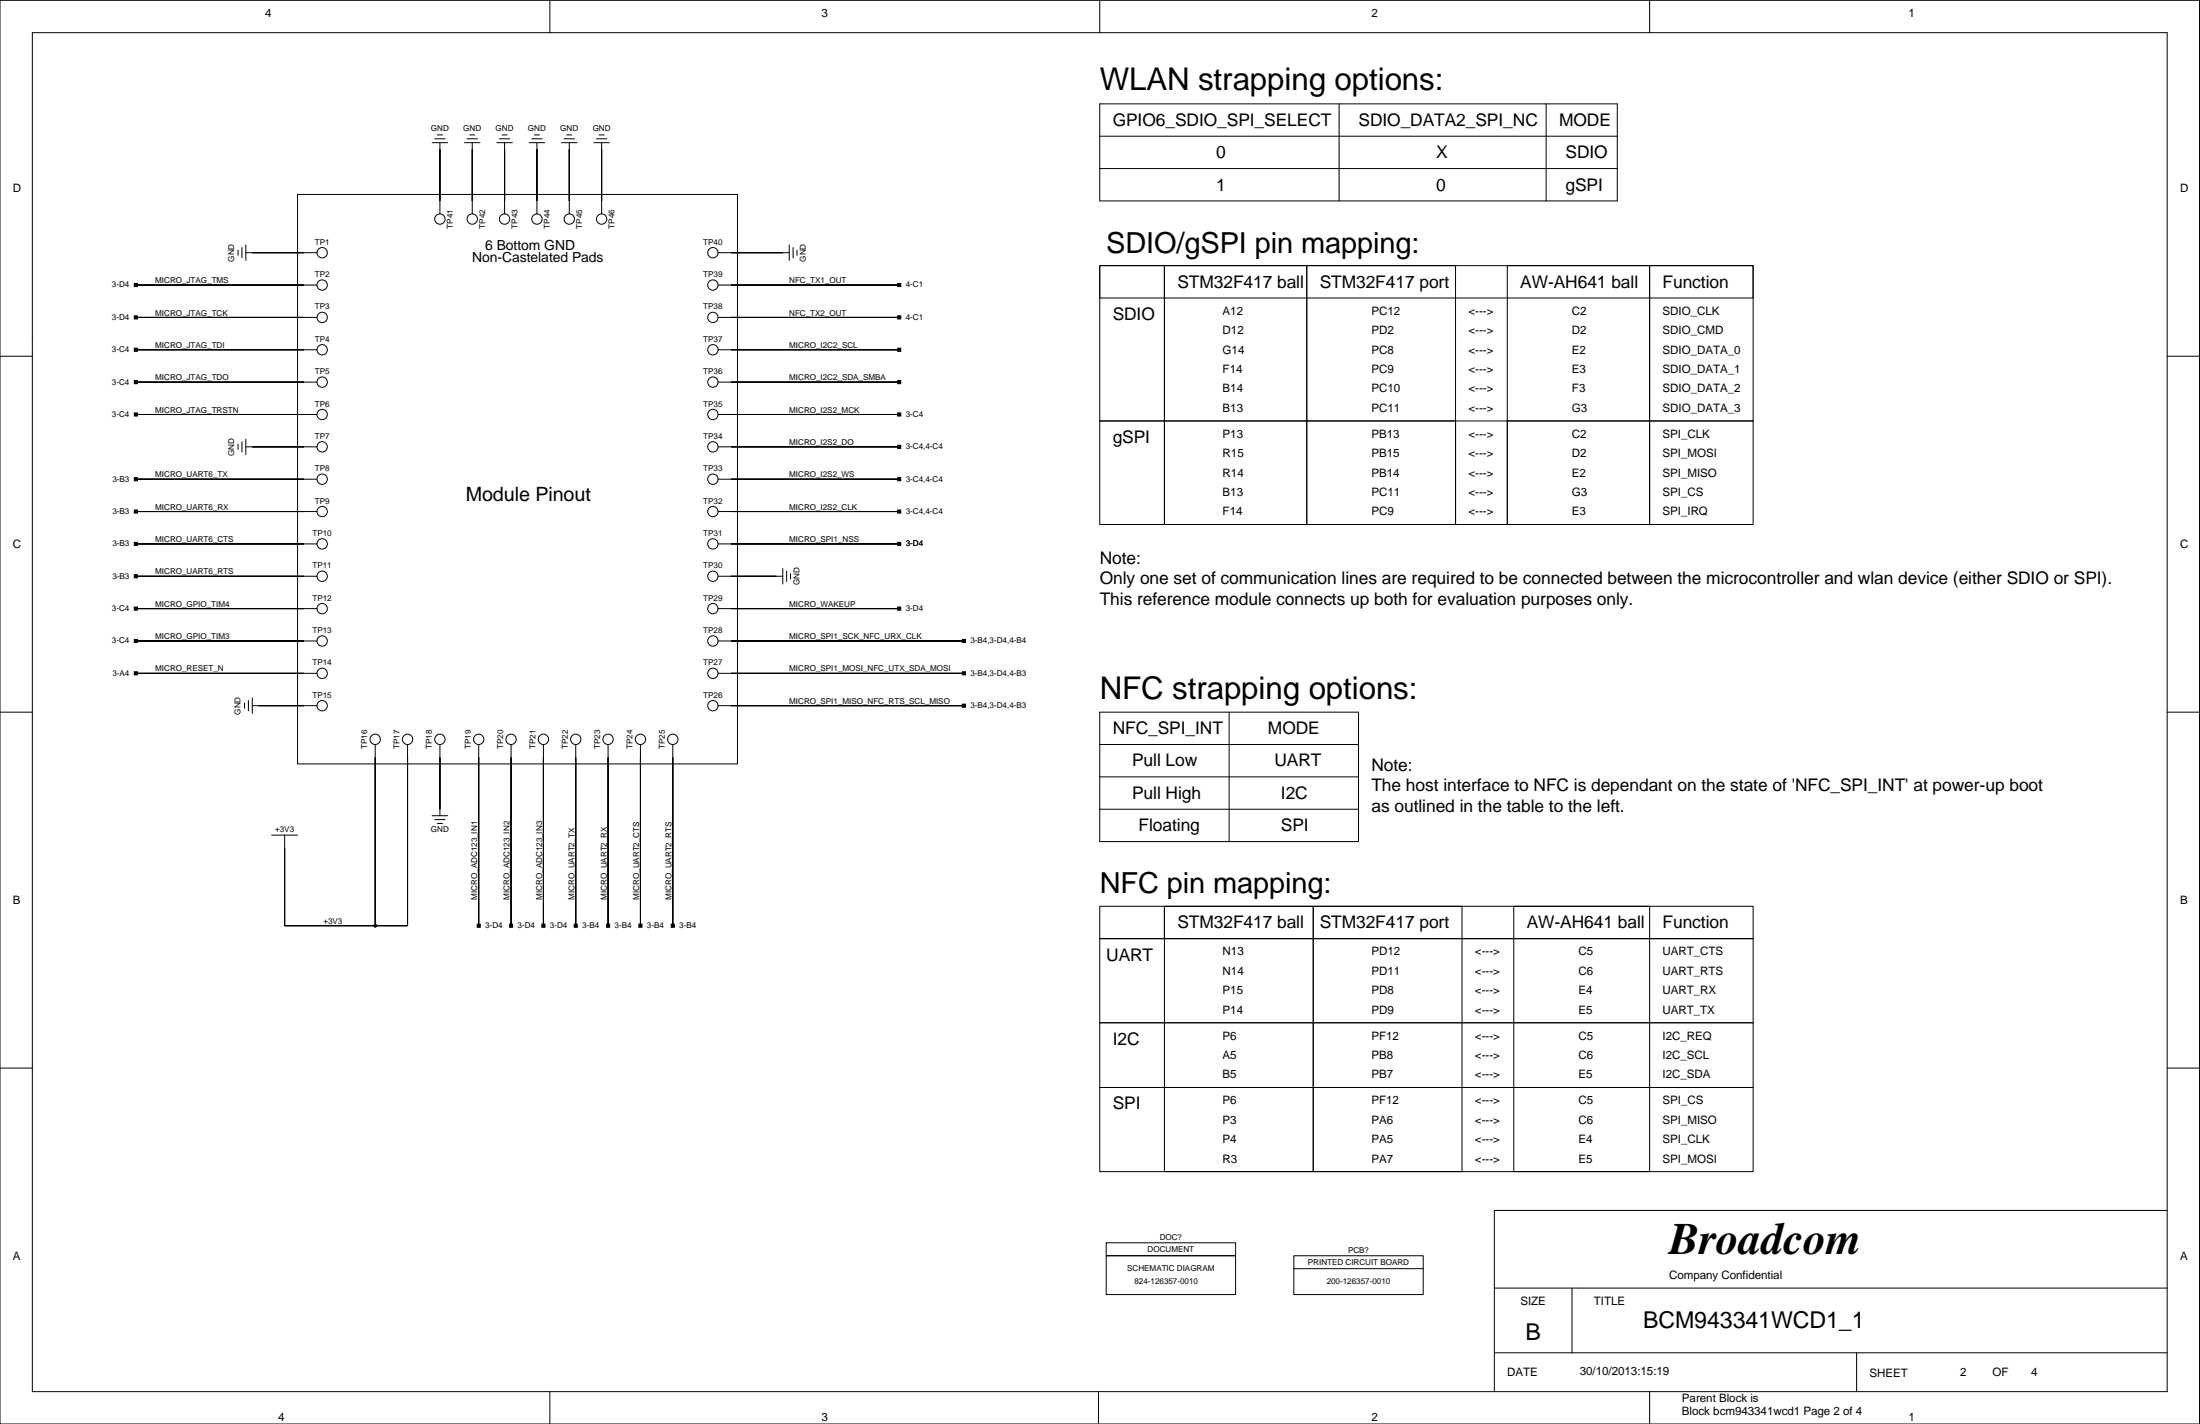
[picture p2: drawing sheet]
<svg xmlns="http://www.w3.org/2000/svg" width="432mm" height="279mm" viewBox="0 0 432 279" stroke-linecap="round" stroke-linejoin="round" font-family="sans-serif">
<g fill="none" stroke="#000" stroke-width=".2">
<path d="M0 .1h431.7v279.3h-431.7zM6.3 6.4h419.1v266.7h-419.1zM107.9 .1v6.3M215.9 .1v6.3M323.8 .1v6.3M58.4 38.2h86.3v111.7h-86.3zM84.8 28h3.1M85.3 27.2h2.1M85.8 26.5h1M86.3 28v14M91.2 28h3M91.7 27.2h2"/>
<path d="M92.2 26.5h1M92.7 28v14M97.5 28h3.1M98 27.2h2.1M98.5 26.5h1M99 28v14M103.9 28h3M104.4 27.2h2M104.9 26.5h1M105.4 28v14M110.2 28h3.1M110.7 27.2h2.1"/>
<path d="M111.2 26.5h1M111.7 28v14M116.6 28h3M117.1 27.2h2M117.6 26.5h1M118.1 28v14M215.9 20.4h101.5v19h-101.5zM215.9 33.1h101.5M215.9 26.7h101.5M262.8 20.4v19M303.5 20.4v19M26.7 55.9h35.5"/>
<path d="M46.7 49.1v1M47.5 48.6v2M48.2 48.1v3M48.2 49.6h14M140.9 55.9h35.6M140.9 49.6h14M154.9 48.1v3M155.7 48.6v2M156.4 49.1v1M215.9 52.1h12.6v30.5h-12.6zM215.9 52.1h12.6v6.4h-12.6zM228.5 52.1h115.6v6.4h-115.6z"/>
<path d="M228.5 52.1h28v30.5h-28zM256.5 52.1h29.2v30.5h-29.2zM295.8 52.1h28v30.5h-28zM323.8 52.1h20.3v30.5h-20.3zM0 69.9h6.3M26.7 62.3h35.5M26.7 68.6h35.5M26.7 75h35.5M140.9 62.3h35.6M140.9 68.6h35.6M140.9 75h35.6M425.4 69.9h6.3"/>
<path d="M26.7 81.3h35.5M26.7 94h35.5M46.7 87.2v1M47.5 86.7v2M48.2 87.7h14M48.2 86.2v3M140.9 87.7h35.6M140.9 81.3h35.6M140.9 94h35.6M215.9 82.6h12.6v20.3h-12.6zM228.5 82.6h28v20.3h-28zM256.5 82.6h29.2v20.3h-29.2z"/>
<path d="M285.7 82.6h10.1v20.3h-10.1zM295.8 82.6h28v20.3h-28zM323.8 82.6h20.3v20.3h-20.3zM26.7 100.4h35.5M26.7 113.1h35.5M26.7 106.7h35.5M26.7 119.4h35.5M140.9 100.4h35.6M140.9 113.1h12.7M140.9 106.7h35.6M140.9 119.4h35.6M153.6 111.5v3.1"/>
<path d="M154.4 112.1v2M155.2 112.6v1M0 139.7h6.3M26.7 125.8h35.5M26.7 132.1h35.5M48 138v1M48.8 137.4v2.1M49.5 138.5h12.7M49.5 136.9v3.1M140.9 138.5h48.3M140.9 125.8h48.3M140.9 132.1h48.3"/>
<path d="M215.9 139.7h50.7v25.4h-50.7zM241.2 139.7v25.4M425.4 139.7h6.3M73.6 146.1v35.5M80 146.1v35.5h-24.1v-17.7M86.3 146.1v13.9M94 146.1v35.5M100.3 146.1v35.5M106.7 146.1v35.5M113 146.1v35.5M119.4 146.1v35.5M125.7 146.1v35.5"/>
<path d="M132.1 146.1v35.5M215.9 152.4h50.7M215.9 158.8h50.7M215.9 146.1h50.7M53.3 163.9h5.1M84.8 160h3.1M85.3 160.8h2.1M85.8 161.6h1M215.9 177.8h12.6v6.4h-12.6zM228.5 177.8h29.3v52.1h-29.3zM228.5 177.8h115.6v6.4h-115.6zM257.8 177.8h29.2v52.1h-29.2z"/>
<path d="M297.1 177.8h26.7v52.1h-26.7zM215.9 184.2h128.2v16.5h-128.2zM0 209.6h6.3M215.9 200.7h128.2v12.7h-128.2zM215.9 213.4h128.2v16.5h-128.2zM425.4 209.6h6.3M425.4 237.5h-132.1v35.6M217.1 243.8h25.4v2.6h-25.4zM217.1 246.4h25.4v7.6h-25.4zM253.9 248.9h25.4zM253.9 246.4h25.4v7.6h-25.4zM293.3 252.7h132.1"/>
<path d="M308.5 252.7v12.7M107.9 273.1v6.3M215.6 273.1v6.3M293.3 265.4h132.1M323.8 273.1v6.3M364.4 265.4v7.7"/>
<circle cx="63.2" cy="55.9" r="1.02"/>
<circle cx="63.2" cy="49.6" r="1.02"/>
<circle cx="86.3" cy="43" r="1.02"/>
<circle cx="92.7" cy="43" r="1.02"/>
<circle cx="99" cy="43" r="1.02"/>
<circle cx="105.4" cy="43" r="1.02"/>
<circle cx="111.7" cy="43" r="1.02"/>
<circle cx="118.1" cy="43" r="1.02"/>
<circle cx="139.9" cy="55.9" r="1.02"/>
<circle cx="139.9" cy="49.6" r="1.02"/>
<circle cx="63.2" cy="62.3" r="1.02"/>
<circle cx="63.2" cy="68.6" r="1.02"/>
<circle cx="63.2" cy="75" r="1.02"/>
<circle cx="139.9" cy="62.3" r="1.02"/>
<circle cx="139.9" cy="68.6" r="1.02"/>
<circle cx="139.9" cy="75" r="1.02"/>
<circle cx="63.2" cy="87.7" r="1.02"/>
<circle cx="63.2" cy="94" r="1.02"/>
<circle cx="63.2" cy="81.3" r="1.02"/>
<circle cx="139.9" cy="87.7" r="1.02"/>
<circle cx="139.9" cy="94" r="1.02"/>
<circle cx="139.9" cy="81.3" r="1.02"/>
<circle cx="63.2" cy="106.7" r="1.02"/>
<circle cx="63.2" cy="100.4" r="1.02"/>
<circle cx="63.2" cy="113.1" r="1.02"/>
<circle cx="63.2" cy="119.4" r="1.02"/>
<circle cx="139.9" cy="106.7" r="1.02"/>
<circle cx="139.9" cy="100.4" r="1.02"/>
<circle cx="139.9" cy="113.1" r="1.02"/>
<circle cx="139.9" cy="119.4" r="1.02"/>
<circle cx="63.2" cy="125.8" r="1.02"/>
<circle cx="63.2" cy="132.1" r="1.02"/>
<circle cx="63.2" cy="138.5" r="1.02"/>
<circle cx="139.9" cy="125.8" r="1.02"/>
<circle cx="139.9" cy="132.1" r="1.02"/>
<circle cx="139.9" cy="138.5" r="1.02"/>
<circle cx="73.6" cy="145.1" r="1.02"/>
<circle cx="80" cy="145.1" r="1.02"/>
<circle cx="86.3" cy="145.1" r="1.02"/>
<circle cx="94" cy="145.1" r="1.02"/>
<circle cx="100.3" cy="145.1" r="1.02"/>
<circle cx="106.7" cy="145.1" r="1.02"/>
<circle cx="113" cy="145.1" r="1.02"/>
<circle cx="119.4" cy="145.1" r="1.02"/>
<circle cx="125.7" cy="145.1" r="1.02"/>
<circle cx="132" cy="145.1" r="1.02"/>
<circle cx="73.6" cy="181.6" r=".25"/>
</g>
<g fill="#000" stroke="#000" stroke-width=".2">
<path d="M86.3 29.3v10.1z" fill-rule="evenodd"/>
<path d="M92.7 29.3v10.1z" fill-rule="evenodd"/>
<path d="M99 29.3v10.1z" fill-rule="evenodd"/>
<path d="M105.4 29.3v10.1z" fill-rule="evenodd"/>
<path d="M111.7 29.3v10.1z" fill-rule="evenodd"/>
<path d="M118.1 29.3v10.1z" fill-rule="evenodd"/>
<path d="M26.4 55.6h.6v.6h-.6z" fill-rule="evenodd"/>
<path d="M49.5 49.6h10.2z" fill-rule="evenodd"/>
<path d="M26.7 55.9h33z" fill-rule="evenodd"/>
<path d="M143.5 49.6h10.1z" fill-rule="evenodd"/>
<path d="M176.2 55.6h.6v.6h-.6z" fill-rule="evenodd"/>
<path d="M143.5 55.9h33z" fill-rule="evenodd"/>
<path d="M26.4 62h.6v.6h-.6z" fill-rule="evenodd"/>
<path d="M26.4 68.3h.6v.6h-.6z" fill-rule="evenodd"/>
<path d="M26.4 74.7h.6v.6h-.6z" fill-rule="evenodd"/>
<path d="M26.7 62.3h33z" fill-rule="evenodd"/>
<path d="M26.7 68.6h33z" fill-rule="evenodd"/>
<path d="M26.7 75h33z" fill-rule="evenodd"/>
<path d="M176.2 62h.6v.6h-.6z" fill-rule="evenodd"/>
<path d="M176.2 68.3h.6v.6h-.6z" fill-rule="evenodd"/>
<path d="M176.2 74.7h.6v.6h-.6z" fill-rule="evenodd"/>
<path d="M143.5 62.3h33z" fill-rule="evenodd"/>
<path d="M143.5 68.6h33z" fill-rule="evenodd"/>
<path d="M143.5 75h33z" fill-rule="evenodd"/>
<path d="M26.4 93.7h.6v.6h-.6z" fill-rule="evenodd"/>
<path d="M26.4 81h.6v.6h-.6z" fill-rule="evenodd"/>
<path d="M49.5 87.7h10.2z" fill-rule="evenodd"/>
<path d="M26.7 94h33z" fill-rule="evenodd"/>
<path d="M26.7 81.3h33z" fill-rule="evenodd"/>
<path d="M176.2 93.7h.6v.6h-.6z" fill-rule="evenodd"/>
<path d="M176.2 87.4h.6v.6h-.6z" fill-rule="evenodd"/>
<path d="M176.2 81h.6v.6h-.6z" fill-rule="evenodd"/>
<path d="M143.5 94h33z" fill-rule="evenodd"/>
<path d="M143.5 87.7h33z" fill-rule="evenodd"/>
<path d="M143.5 81.3h33z" fill-rule="evenodd"/>
<path d="M26.4 119.1h.6v.6h-.6z" fill-rule="evenodd"/>
<path d="M26.4 112.8h.6v.6h-.6z" fill-rule="evenodd"/>
<path d="M26.4 106.4h.6v.6h-.6z" fill-rule="evenodd"/>
<path d="M26.4 100.1h.6v.6h-.6z" fill-rule="evenodd"/>
<path d="M26.7 119.4h33z" fill-rule="evenodd"/>
<path d="M26.7 113.1h33z" fill-rule="evenodd"/>
<path d="M26.7 106.7h33z" fill-rule="evenodd"/>
<path d="M26.7 100.4h33z" fill-rule="evenodd"/>
<path d="M143.5 113.1h8.9z" fill-rule="evenodd"/>
<path d="M176.2 119.1h.6v.6h-.6z" fill-rule="evenodd"/>
<path d="M176.2 100.1h.6v.6h-.6z" fill-rule="evenodd"/>
<path d="M176.2 106.4h.6v.6h-.6z" fill-rule="evenodd"/>
<path d="M143.5 119.4h33z" fill-rule="evenodd"/>
<path d="M143.5 100.4h33z" fill-rule="evenodd"/>
<path d="M143.5 106.7h33z" fill-rule="evenodd"/>
<path d="M26.4 131.8h.6v.6h-.6z" fill-rule="evenodd"/>
<path d="M26.4 125.5h.6v.6h-.6z" fill-rule="evenodd"/>
<path d="M50.8 138.5h8.9z" fill-rule="evenodd"/>
<path d="M26.7 132.1h33z" fill-rule="evenodd"/>
<path d="M26.7 125.8h33z" fill-rule="evenodd"/>
<path d="M188.9 125.5h.6v.6h-.6z" fill-rule="evenodd"/>
<path d="M188.9 131.8h.6v.6h-.6z" fill-rule="evenodd"/>
<path d="M188.9 138.2h.6v.6h-.6z" fill-rule="evenodd"/>
<path d="M143.5 125.8h45.7z" fill-rule="evenodd"/>
<path d="M143.5 132.1h45.7z" fill-rule="evenodd"/>
<path d="M143.5 138.5h45.7z" fill-rule="evenodd"/>
<path d="M73.6 148.6v33z" fill-rule="evenodd"/>
<path d="M80 148.6v33z" fill-rule="evenodd"/>
<path d="M86.3 148.6v10.2z" fill-rule="evenodd"/>
<path d="M94 148.6v33z" fill-rule="evenodd"/>
<path d="M100.3 148.6v33z" fill-rule="evenodd"/>
<path d="M106.7 148.6v33z" fill-rule="evenodd"/>
<path d="M113 148.6v33z" fill-rule="evenodd"/>
<path d="M119.4 148.6v33z" fill-rule="evenodd"/>
<path d="M125.7 148.6v33z" fill-rule="evenodd"/>
<path d="M132.1 148.6v33z" fill-rule="evenodd"/>
<path d="M55.9 166.4v15.2z" fill-rule="evenodd"/>
<path d="M55.9 181.6h17.7z" fill-rule="evenodd"/>
<path d="M73.6 181.6h6.4z" fill-rule="evenodd"/>
<path d="M93.7 181.3h.6v.6h-.6z" fill-rule="evenodd"/>
<path d="M100 181.3h.6v.6h-.6z" fill-rule="evenodd"/>
<path d="M106.4 181.3h.6v.6h-.6z" fill-rule="evenodd"/>
<path d="M112.7 181.3h.6v.6h-.6z" fill-rule="evenodd"/>
<path d="M119 181.3h.7v.6h-.7z" fill-rule="evenodd"/>
<path d="M125.4 181.3h.6v.6h-.6z" fill-rule="evenodd"/>
<path d="M131.7 181.3h.7v.6h-.7z" fill-rule="evenodd"/>
<circle cx="73.6" cy="181.6" r=".25"/>
</g>
<text font-size="8.8" x="327.6" y="246.1">Broadcom</text>
<g font-size="6.1">
<text x="215.9" y="17.7">WLAN strapping options:</text>
<text x="215.9" y="137.1">NFC strapping options:</text>
</g>
<g font-size="5.7">
<text x="217.1" y="49.6">SDIO/gSPI pin mapping:</text>
<text x="215.9" y="175.3">NFC pin mapping:</text>
</g>
<g font-size="4.6">
<text x="299.4" y="263">B</text>
<text x="322.5" y="260.6">BCM943341WCD1_1</text>
</g>
<text font-size="3.9" x="91.4" y="98.2">Module Pinout</text>
<g font-size="3.4">
<text x="218.4" y="24.7">GPIO6_SDIO_SPI_SELECT</text>
<text x="266.6" y="24.7">SDIO_DATA2_SPI_NC</text>
<text x="306" y="24.7">MODE</text>
<text x="238.7" y="31">0</text>
<text x="281.9" y="31">X</text>
<text x="307.3" y="31">SDIO</text>
<text x="238.7" y="37.4">1</text>
<text x="281.9" y="37.4">0</text>
<text x="307.3" y="37.4">gSPI</text>
<text x="231.1" y="56.4">STM32F417 ball</text>
<text x="259" y="56.4">STM32F417 port</text>
<text x="298.4" y="56.4">AW-AH641 ball</text>
<text x="326.3" y="56.4">Function</text>
<text x="218.4" y="62.8">SDIO</text>
<text x="218.4" y="86.9">gSPI</text>
<text x="215.9" y="110.6">Note:</text>
<text x="215.9" y="114.6">Only one set of communication lines are required to be connected between the microcontroller and wlan device (either SDIO or SPI).</text>
<text x="215.9" y="118.6">This reference module connects up both for evaluation purposes only.</text>
<text x="218.4" y="144">NFC_SPI_INT</text>
<text x="248.9" y="144">MODE</text>
<text x="222.2" y="150.4">Pull Low</text>
<text x="250.1" y="150.4">UART</text>
<text x="269.2" y="151.3">Note:</text>
<text x="269.2" y="155.3">The host interface to NFC is dependant on the state of 'NFC_SPI_INT' at power-up boot</text>
<text x="222.2" y="156.7">Pull High</text>
<text x="251.4" y="156.7">I2C</text>
<text x="269.2" y="159.3">as outlined in the table to the left.</text>
<text x="223.5" y="163.1">Floating</text>
<text x="251.4" y="163.1">SPI</text>
<text x="231.1" y="182.1">STM32F417 ball</text>
<text x="259" y="182.1">STM32F417 port</text>
<text x="299.7" y="182.1">AW-AH641 ball</text>
<text x="326.3" y="182.1">Function</text>
<text x="217.1" y="188.5">UART</text>
<text x="218.4" y="205">I2C</text>
<text x="218.4" y="217.7">SPI</text>
</g>
<g font-size="2.7">
<text x="92.7" y="51.5">Non-Castelated Pads</text>
<text x="95.2" y="49">6 Bottom GND</text>
</g>
<g font-size="2.3">
<text x="52.1" y="3.4">4</text>
<text x="161.3" y="3.4">3</text>
<text x="269.2" y="3.4">2</text>
<text x="374.6" y="3.4">1</text>
<text x="2.5" y="37.6">D</text>
<text x="427.9" y="37.6">D</text>
<text x="240" y="61.8">A12</text>
<text x="240" y="65.6">D12</text>
<text x="269.2" y="61.8">PC12</text>
<text x="269.2" y="65.6">PD2</text>
<text x="288.2" y="61.8">&lt;---&gt;</text>
<text x="288.2" y="65.6">&lt;---&gt;</text>
<text x="308.5" y="61.8">C2</text>
<text x="308.5" y="65.6">D2</text>
<text x="326.3" y="61.8">SDIO_CLK</text>
<text x="326.3" y="65.6">SDIO_CMD</text>
<text x="240" y="69.4">G14</text>
<text x="269.2" y="69.4">PC8</text>
<text x="288.2" y="69.4">&lt;---&gt;</text>
<text x="308.5" y="69.4">E2</text>
<text x="326.3" y="69.4">SDIO_DATA_0</text>
<text x="240" y="73.2">F14</text>
<text x="240" y="77">B14</text>
<text x="269.2" y="73.2">PC9</text>
<text x="269.2" y="77">PC10</text>
<text x="288.2" y="73.2">&lt;---&gt;</text>
<text x="288.2" y="77">&lt;---&gt;</text>
<text x="308.5" y="73.2">E3</text>
<text x="308.5" y="77">F3</text>
<text x="326.3" y="73.2">SDIO_DATA_1</text>
<text x="326.3" y="77">SDIO_DATA_2</text>
<text x="240" y="80.8">B13</text>
<text x="269.2" y="80.8">PC11</text>
<text x="288.2" y="80.8">&lt;---&gt;</text>
<text x="308.5" y="80.8">G3</text>
<text x="326.3" y="80.8">SDIO_DATA_3</text>
<text x="240" y="85.9">P13</text>
<text x="240" y="89.7">R15</text>
<text x="269.2" y="85.9">PB13</text>
<text x="269.2" y="89.7">PB15</text>
<text x="288.2" y="85.9">&lt;---&gt;</text>
<text x="288.2" y="89.7">&lt;---&gt;</text>
<text x="308.5" y="85.9">C2</text>
<text x="308.5" y="89.7">D2</text>
<text x="326.3" y="85.9">SPI_CLK</text>
<text x="326.3" y="89.7">SPI_MOSI</text>
<text x="240" y="93.5">R14</text>
<text x="269.2" y="93.5">PB14</text>
<text x="288.2" y="93.5">&lt;---&gt;</text>
<text x="308.5" y="93.5">E2</text>
<text x="326.3" y="93.5">SPI_MISO</text>
<text x="240" y="97.3">B13</text>
<text x="240" y="101.1">F14</text>
<text x="269.2" y="97.3">PC11</text>
<text x="269.2" y="101.1">PC9</text>
<text x="288.2" y="97.3">&lt;---&gt;</text>
<text x="288.2" y="101.1">&lt;---&gt;</text>
<text x="308.5" y="97.3">G3</text>
<text x="308.5" y="101.1">E3</text>
<text x="326.3" y="97.3">SPI_CS</text>
<text x="326.3" y="101.1">SPI_IRQ</text>
<text x="2.5" y="107.5">C</text>
<text x="427.9" y="107.5">C</text>
<text x="2.5" y="177.3">B</text>
<text x="427.9" y="177.3">B</text>
<text x="240" y="187.5">N13</text>
<text x="240" y="191.3">N14</text>
<text x="269.2" y="187.5">PD12</text>
<text x="269.2" y="191.3">PD11</text>
<text x="289.5" y="187.5">&lt;---&gt;</text>
<text x="289.5" y="191.3">&lt;---&gt;</text>
<text x="309.8" y="187.5">C5</text>
<text x="309.8" y="191.3">C6</text>
<text x="326.3" y="187.5">UART_CTS</text>
<text x="326.3" y="191.3">UART_RTS</text>
<text x="240" y="195.1">P15</text>
<text x="269.2" y="195.1">PD8</text>
<text x="289.5" y="195.1">&lt;---&gt;</text>
<text x="309.8" y="195.1">E4</text>
<text x="326.3" y="195.1">UART_RX</text>
<text x="240" y="198.9">P14</text>
<text x="240" y="204">P6</text>
<text x="269.2" y="198.9">PD9</text>
<text x="269.2" y="204">PF12</text>
<text x="289.5" y="198.9">&lt;---&gt;</text>
<text x="289.5" y="204">&lt;---&gt;</text>
<text x="309.8" y="198.9">E5</text>
<text x="309.8" y="204">C5</text>
<text x="326.3" y="198.9">UART_TX</text>
<text x="326.3" y="204">I2C_REQ</text>
<text x="240" y="207.8">A5</text>
<text x="269.2" y="207.8">PB8</text>
<text x="289.5" y="207.8">&lt;---&gt;</text>
<text x="309.8" y="207.8">C6</text>
<text x="326.3" y="207.8">I2C_SCL</text>
<text x="240" y="211.6">B5</text>
<text x="269.2" y="211.6">PB7</text>
<text x="289.5" y="211.6">&lt;---&gt;</text>
<text x="309.8" y="211.6">E5</text>
<text x="326.3" y="211.6">I2C_SDA</text>
<text x="240" y="216.7">P6</text>
<text x="240" y="220.5">P3</text>
<text x="269.2" y="216.7">PF12</text>
<text x="269.2" y="220.5">PA6</text>
<text x="289.5" y="216.7">&lt;---&gt;</text>
<text x="289.5" y="220.5">&lt;---&gt;</text>
<text x="309.8" y="216.7">C5</text>
<text x="309.8" y="220.5">C6</text>
<text x="326.3" y="216.7">SPI_CS</text>
<text x="326.3" y="220.5">SPI_MISO</text>
<text x="240" y="224.3">P4</text>
<text x="269.2" y="224.3">PA5</text>
<text x="289.5" y="224.3">&lt;---&gt;</text>
<text x="309.8" y="224.3">E4</text>
<text x="326.3" y="224.3">SPI_CLK</text>
<text x="240" y="228.1">R3</text>
<text x="269.2" y="228.1">PA7</text>
<text x="289.5" y="228.1">&lt;---&gt;</text>
<text x="309.8" y="228.1">E5</text>
<text x="326.3" y="228.1">SPI_MOSI</text>
<text x="2.5" y="247.1">A</text>
<text x="327.6" y="250.9">Company Confidential</text>
<text x="427.9" y="247.1">A</text>
<text x="298.4" y="256">SIZE</text>
<text x="312.8" y="256">TITLE</text>
<text x="310.1" y="269.7">30/10/2013:15:19</text>
<text x="384.7" y="270">2</text>
<text x="398.7" y="270">4</text>
<text x="295.8" y="270">DATE</text>
<text x="330.1" y="275.1">Parent Block is</text>
<text x="366.9" y="270.2">SHEET</text>
<text x="391.1" y="270">OF</text>
<text x="54.6" y="278.9">4</text>
<text x="161.3" y="278.9">3</text>
<text x="269.2" y="278.9">2</text>
<text x="330.1" y="277.6">Block bcm943341wcd1 Page 2 of 4</text>
<text x="374.6" y="278.9">1</text>
</g>
<g font-size="1.6">
<text x="84.6" y="25.7">GND</text>
<text x="90.9" y="25.7">GND</text>
<text x="97.3" y="25.7">GND</text>
<text x="103.6" y="25.7">GND</text>
<text x="110" y="25.7">GND</text>
<text x="116.3" y="25.7">GND</text>
<text x="88.8" y="44.9" transform="rotate(-90 88.8 44.9)">TP41</text>
<text x="95.2" y="44.9" transform="rotate(-90 95.2 44.9)">TP42</text>
<text x="101.5" y="44.9" transform="rotate(-90 101.5 44.9)">TP43</text>
<text x="107.9" y="44.9" transform="rotate(-90 107.9 44.9)">TP44</text>
<text x="114.2" y="44.9" transform="rotate(-90 114.2 44.9)">TP45</text>
<text x="120.6" y="44.9" transform="rotate(-90 120.6 44.9)">TP46</text>
<text x="45.9" y="51.3" transform="rotate(-90 45.9 51.3)">GND</text>
<text x="61.8" y="48">TP1</text>
<text x="138" y="48">TP40</text>
<text x="158.2" y="51.3" transform="rotate(-90 158.2 51.3)">GND</text>
<text x="22" y="56.4">3-D4</text>
<text x="30.5" y="55.6">MICRO_JTAG_TMS</text>
<text x="61.8" y="54.4">TP2</text>
<text x="138" y="54.4">TP39</text>
<text x="154.9" y="55.6">NFC_TX1_OUT</text>
<text x="177.8" y="56.4">4-C1</text>
<text x="22" y="62.8">3-D4</text>
<text x="30.5" y="61.9">MICRO_JTAG_TCK</text>
<text x="61.8" y="60.7">TP3</text>
<text x="138" y="60.7">TP38</text>
<text x="154.9" y="61.9">NFC_TX2_OUT</text>
<text x="177.8" y="62.8">4-C1</text>
<text x="22" y="69.1">3-C4</text>
<text x="30.5" y="68.3">MICRO_JTAG_TDI</text>
<text x="61.8" y="67.1">TP4</text>
<text x="138" y="67.1">TP37</text>
<text x="154.9" y="68.3">MICRO_I2C2_SCL</text>
<text x="22" y="75.5">3-C4</text>
<text x="30.5" y="74.6">MICRO_JTAG_TDO</text>
<text x="61.8" y="73.4">TP5</text>
<text x="138" y="73.4">TP36</text>
<text x="154.9" y="74.6">MICRO_I2C2_SDA_SMBA</text>
<text x="22" y="81.8">3-C4</text>
<text x="30.5" y="81">MICRO_JTAG_TRSTN</text>
<text x="61.8" y="79.8">TP6</text>
<text x="138" y="79.8">TP35</text>
<text x="154.9" y="81">MICRO_I2S2_MCK</text>
<text x="177.8" y="81.8">3-C4</text>
<text x="45.9" y="89.4" transform="rotate(-90 45.9 89.4)">GND</text>
<text x="61.8" y="86.1">TP7</text>
<text x="138" y="86.1">TP34</text>
<text x="154.9" y="87.3">MICRO_I2S2_DO</text>
<text x="177.8" y="88.1">3-C4,4-C4</text>
<text x="22.1" y="94.5">3-B3</text>
<text x="30.5" y="93.7">MICRO_UART6_TX</text>
<text x="61.8" y="92.5">TP8</text>
<text x="138" y="92.5">TP33</text>
<text x="154.9" y="93.7">MICRO_I2S2_WS</text>
<text x="177.8" y="94.5">3-C4,4-C4</text>
<text x="22.1" y="100.8">3-B3</text>
<text x="30.5" y="100">MICRO_UART6_RX</text>
<text x="61.8" y="98.8">TP9</text>
<text x="138" y="98.8">TP32</text>
<text x="154.9" y="100">MICRO_I2S2_CLK</text>
<text x="177.8" y="100.8">3-C4,4-C4</text>
<text x="22.1" y="107.2">3-B3</text>
<text x="30.5" y="106.4">MICRO_UART6_CTS</text>
<text x="61.3" y="105.2">TP10</text>
<text x="138" y="105.2">TP31</text>
<text x="154.9" y="106.4">MICRO_SPI1_NSS</text>
<text x="177.8" y="107.2">3-D4</text>
<text x="22.1" y="113.5">3-B3</text>
<text x="30.5" y="112.7">MICRO_UART6_RTS</text>
<text x="61.3" y="111.5">TP11</text>
<text x="138" y="111.5">TP30</text>
<text x="22" y="119.9">3-C4</text>
<text x="30.5" y="119.1">MICRO_GPIO_TIM4</text>
<text x="61.3" y="117.9">TP12</text>
<text x="138" y="117.9">TP29</text>
<text x="154.9" y="119.1">MICRO_WAKEUP</text>
<text x="156.9" y="114.8" transform="rotate(-90 156.9 114.8)">GND</text>
<text x="177.8" y="119.9">3-D4</text>
<text x="30.5" y="125.4">MICRO_GPIO_TIM3</text>
<text x="61.3" y="124.2">TP13</text>
<text x="138" y="124.2">TP28</text>
<text x="154.9" y="125.4">MICRO_SPI1_SCK_NFC_URX_CLK</text>
<text x="22" y="126.2">3-C4</text>
<text x="30.5" y="131.8">MICRO_RESET_N</text>
<text x="61.3" y="130.6">TP14</text>
<text x="138" y="130.6">TP27</text>
<text x="154.9" y="131.8">MICRO_SPI1_MOSI_NFC_UTX_SDA_MOSI</text>
<text x="190.5" y="126.2">3-B4,3-D4,4-B4</text>
<text x="22.1" y="132.6">3-A4</text>
<text x="61.3" y="136.9">TP15</text>
<text x="138" y="136.9">TP26</text>
<text x="190.5" y="132.6">3-B4,3-D4,4-B3</text>
<text x="47.2" y="140.2" transform="rotate(-90 47.2 140.2)">GND</text>
<text x="154.9" y="138.1">MICRO_SPI1_MISO_NFC_RTS_SCL_MISO</text>
<text x="190.5" y="138.9">3-B4,3-D4,4-B3</text>
<text x="72.1" y="147" transform="rotate(-90 72.1 147)">TP16</text>
<text x="78.4" y="147" transform="rotate(-90 78.4 147)">TP17</text>
<text x="84.8" y="147" transform="rotate(-90 84.8 147)">TP18</text>
<text x="92.4" y="147" transform="rotate(-90 92.4 147)">TP19</text>
<text x="98.8" y="147" transform="rotate(-90 98.8 147)">TP20</text>
<text x="105.1" y="147" transform="rotate(-90 105.1 147)">TP21</text>
<text x="111.4" y="147" transform="rotate(-90 111.4 147)">TP22</text>
<text x="117.8" y="147" transform="rotate(-90 117.8 147)">TP23</text>
<text x="124.1" y="147" transform="rotate(-90 124.1 147)">TP24</text>
<text x="130.5" y="147" transform="rotate(-90 130.5 147)">TP25</text>
<text x="54" y="163.3">+3V3</text>
<text x="84.6" y="163.3">GND</text>
<text x="93.7" y="176.6" transform="rotate(-90 93.7 176.6)">MICRO_ADC123_IN1</text>
<text x="100" y="176.6" transform="rotate(-90 100 176.6)">MICRO_ADC123_IN2</text>
<text x="106.4" y="176.6" transform="rotate(-90 106.4 176.6)">MICRO_ADC123_IN3</text>
<text x="112.7" y="176.6" transform="rotate(-90 112.7 176.6)">MICRO_UART2_TX</text>
<text x="119.1" y="176.6" transform="rotate(-90 119.1 176.6)">MICRO_UART2_RX</text>
<text x="125.4" y="176.6" transform="rotate(-90 125.4 176.6)">MICRO_UART2_CTS</text>
<text x="131.8" y="176.6" transform="rotate(-90 131.8 176.6)">MICRO_UART2_RTS</text>
<text x="63.5" y="181.3">+3V3</text>
<text x="95.2" y="182.1">3-D4</text>
<text x="101.6" y="182.1">3-D4</text>
<text x="107.9" y="182.1">3-D4</text>
<text x="114.3" y="182.1">3-B4</text>
<text x="120.6" y="182.1">3-B4</text>
<text x="127" y="182.1">3-B4</text>
<text x="133.3" y="182.1">3-B4</text>
<text x="225.2" y="245.6">DOCUMENT</text>
<text x="227.6" y="243.3">DOC?</text>
<text x="264.6" y="245.8">PCB?</text>
<text x="221.3" y="249.4">SCHEMATIC DIAGRAM</text>
<text x="222.7" y="252">824-126357-0010</text>
<text x="256.7" y="248.1">PRINTED CIRCUIT BOARD</text>
<text x="260.4" y="251.9">200-126357-0010</text>
</g>
</svg>
